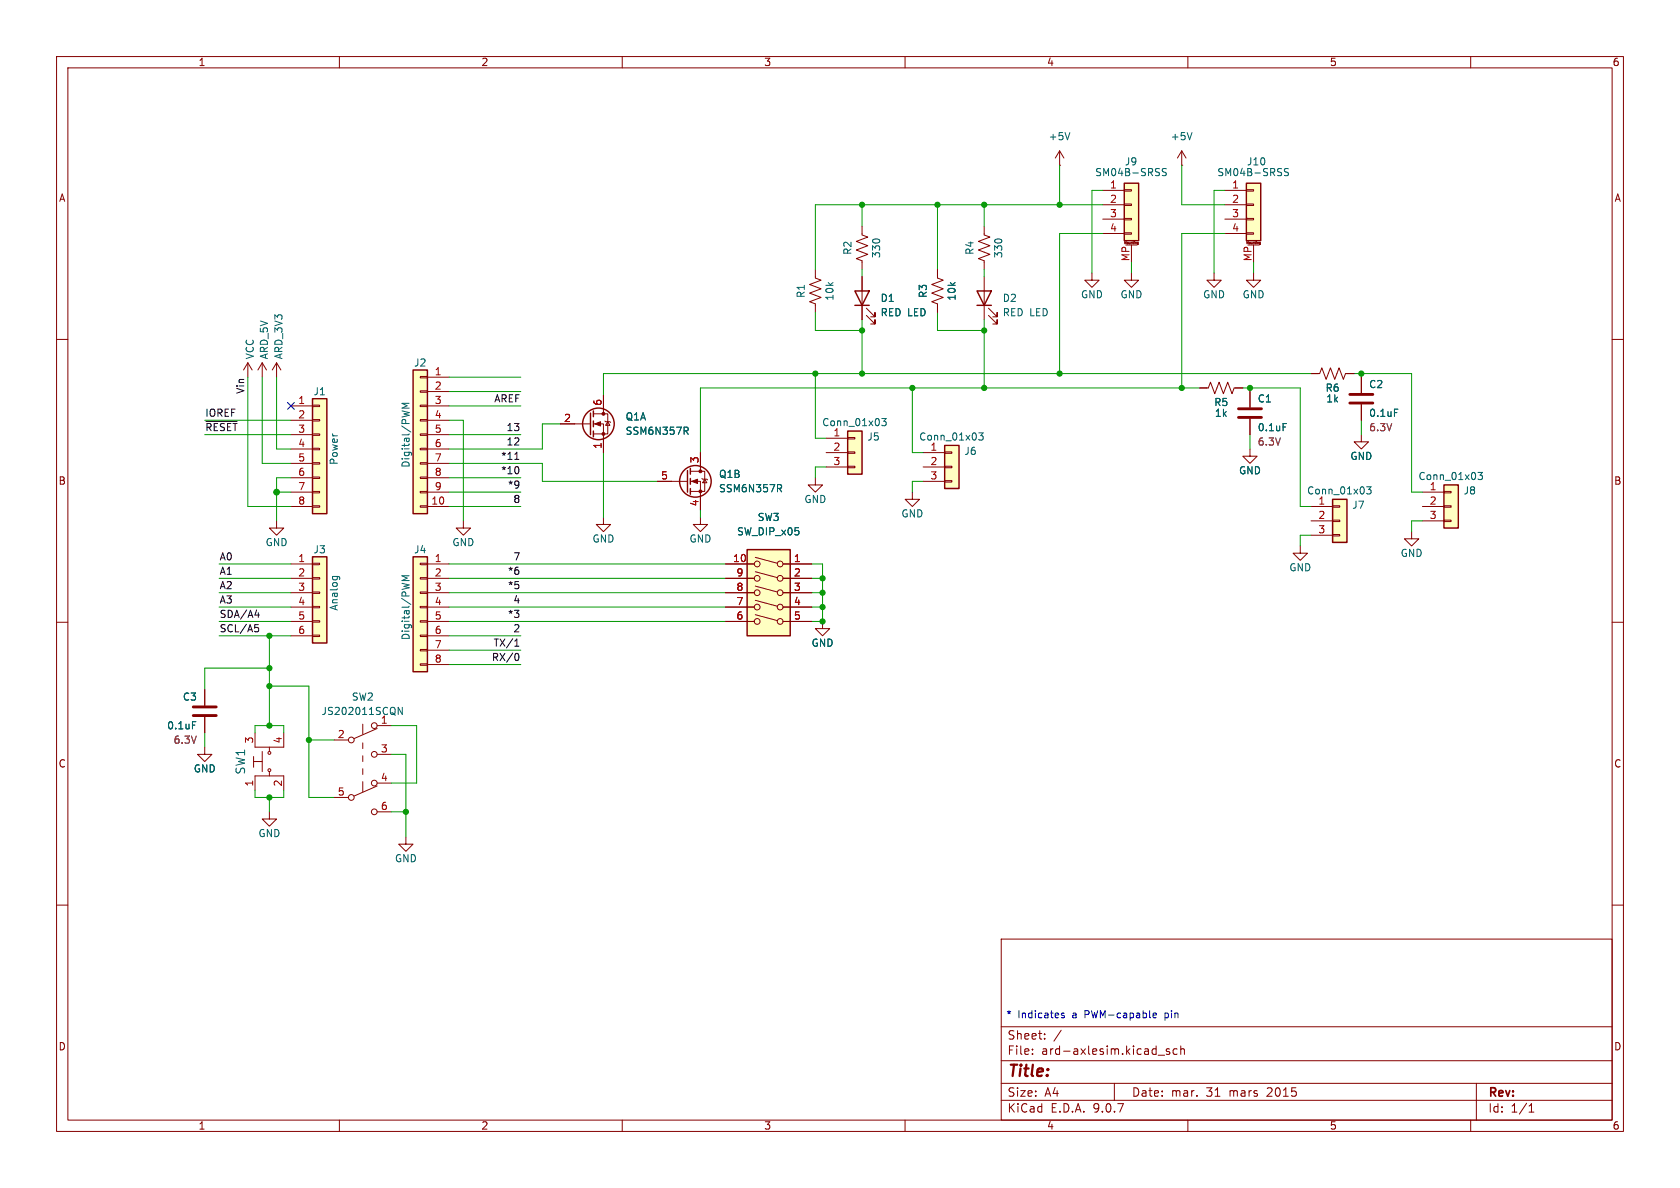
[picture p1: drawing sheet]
<svg xmlns="http://www.w3.org/2000/svg" width="297mm" height="210mm" viewBox="0 0 297 210" stroke-linecap="round" stroke-linejoin="round" font-family="sans-serif">
<g fill="none" stroke="#840000" stroke-width=".18">
<path d="M10 10h277v190h-277zM12 12h273v186h-273zM60 10v2M110 10v2M160 10v2M210 10v2M260 10v2M10 60h2M43.8 64.1l-.7 1.3M43.8 64.1l.8 1.3M43.8 64.1v2.6M48.9 64.1l-.8 1.3"/>
<path d="M48.9 64.1l.8 1.3M48.9 64.1v2.6M231.8 66h1.5l.4-1 .7 2.1 .8-2.1 .8 2.1 .7-2.1 .8 2.1 .4-1.1h1.5M240.7 76.8v1.3h1.2l-1.2 1.3-1.3-1.3h1.3M240.7 66.7v2.8M240.7 71.5v2.8M285 60h2M229.9 96.5v1.3h1.2l-1.2 1.3-1.3-1.3h1.3M10 110h2M145.4 109.9v1.2h1.3l-1.3 1.3-1.3-1.3h1.3M285 110h2M10 160h2"/>
<path d="M177 166h108v32h-108zM285 160h2M60 198v2M110 198v2M160 198v2M177 194.5h108M177 191.5h108M177 187.5h108M177 181.5h108M182.5 186.3v.1M182.5 185.5v.1M184.7 183.6v.1"/>
<path d="M184.7 182.8v.1M187.6 182.1l-1.3 2M197 191.5v3M204.7 186.5h1.2M206.7 185.5l-.3-.1-.2 .2v.2l.5 .2v.3h-.5M208.1 185.5l-.4-.1-.3 .3v.4l.1 .2h.6M208.7 185.5l.3-.1 .3 .1 .1 .9M208.7 184.9v1.5M210 198v2M260 198v2M261 191.5v6.5M270.3 196.6h.9"/>
<path d="M270.3 195.5l.4-.4v1.5"/>
</g>
<path d="M238.6 69.7h4.1M238.6 71.2h4.1" fill="none" stroke="#840000" stroke-width=".51"/>
<path d="M246.5 72.3h.6" fill="none" stroke="#006464" stroke-width=".18"/>
<path d="M255.3 85.7h2.5v7.6h-2.5z" fill="#ffffc2"/>
<path d="M255.3 85.7h2.5v7.6h-2.5z" fill="none" stroke="#840000" stroke-width=".25"/>
<path d="M249.6 94v1.3h1.2l-1.2 1.2-1.3-1.2h1.3M251.5 87h3.8M251.5 89.5h3.8M251.5 92.1h3.8M255.3 86.9h1.2v.2h-1.2zM255.3 89.4h1.2v.3h-1.2zM255.3 91.9h1.2v.3h-1.2z" fill="none" stroke="#840000" stroke-width=".18"/>
<path d="M261.3 83.5h.8l-.4 .5 .3 .1v.6l-.2 .1-.5-.1" fill="none" stroke="#006464" stroke-width=".18"/>
<path d="M235.6 88.3h2.5v7.6h-2.5z" fill="#ffffc2"/>
<g fill="none" stroke="#840000" stroke-width=".25">
<path d="M121.5 83.2v3.8M122 82.8v1M122 84.6v1M122 86.4v1M235.6 88.3h2.5v7.6h-2.5z"/>
<circle cx="122.9" cy="85.1" r="2.79"/>
</g>
<g fill="none" stroke="#840000" stroke-width=".18">
<path d="M46.4 64.1l-.8 1.3M46.4 64.1l.7 1.3M46.4 64.1v2.6M212.1 68.6h1.5l.4-1 .8 2 .7-2 .8 2 .7-2 .8 2 .4-1h1.5M221 79.4v1.2h1.2l-1.2 1.3-1.3-1.3h1.3M221 69.2v2.8M221 74v2.8M116.2 85.1h5.3M122 83.3h2.6v3.6h-2.6M122 85.1h1.8v5.1M123.8 80v3.3M124.1 84.6l.1 .1h.8l.1 .1"/>
<path d="M124.6 84.7l.4 .6h-.8zM161.3 87v1.3h1.3l-1.3 1.2-1.3-1.2h1.3M231.8 89.5h3.8M231.8 92.1h3.8M231.8 94.6h3.8M235.6 89.4h1.3v.3h-1.3zM235.6 91.9h1.3v.3h-1.3zM235.6 94.5h1.3v.2h-1.3z"/>
</g>
<path d="M226.8 74.9h.6M137.5 85.7h.4l.3 .2-.1 .4h-.6M137.8 86.3l.4 .6M241.6 86.1h.8l-.4 .4 .3 .2v.5l-.2 .1-.5-.1" fill="none" stroke="#006464" stroke-width=".18"/>
<g fill="#840000" stroke="#840000" stroke-width=".18">
<path d="M122.3 85.1l1-.4v.8z"/>
<circle cx="123.8" cy="83.3" r=".25"/>
<circle cx="123.8" cy="86.9" r=".25"/>
</g>
<path d="M218.9 72.3h4.1M218.9 73.8h4.1" fill="none" stroke="#840000" stroke-width=".51"/>
<path d="M149.9 76.2h2.5v7.6h-2.5z" fill="#ffffc2"/>
<path d="M149.9 76.2h2.5v7.6h-2.5z" fill="none" stroke="#840000" stroke-width=".25"/>
<path d="M146 77.5h3.9M149.9 77.3h1.2v.3h-1.2zM149.9 79.9h1.2v.2h-1.2zM146 80h3.9M146 82.6h3.9M149.9 82.4h1.2v.3h-1.2z" fill="none" stroke="#840000" stroke-width=".18"/>
<path d="M155.9 74h.8l-.5 .5 .4 .1v.5l-.2 .2-.5-.2" fill="none" stroke="#006464" stroke-width=".18"/>
<path d="M167 78.7h2.5v7.7h-2.5z" fill="#ffffc2"/>
<path d="M167 78.7h2.5v7.7h-2.5z" fill="none" stroke="#840000" stroke-width=".25"/>
<path d="M167 79.9h1.3v.2h-1.3zM144.1 84.5v1.2h1.3l-1.3 1.3-1.2-1.3h1.2M163.2 80h3.8M163.2 82.6h3.8M163.2 85.1h3.8M167 82.4h1.3v.3h-1.3zM167 85h1.3v.2h-1.3z" fill="none" stroke="#840000" stroke-width=".18"/>
<path d="M173 76.5h.8l-.4 .5 .3 .1v.6l-.1 .1-.6-.1" fill="none" stroke="#006464" stroke-width=".18"/>
<path d="M55.2 70.5h2.6v20.3h-2.6z" fill="#ffffc2"/>
<path d="M55.2 70.5h2.6v20.3h-2.6z" fill="none" stroke="#840000" stroke-width=".25"/>
<g fill="none" stroke="#840000" stroke-width=".18">
<path d="M51.4 71.8h3.8M51.4 74.3h3.8M51.4 76.8h3.8M51.4 79.4h3.8M55.2 71.6h1.3v.3h-1.3zM55.2 74.2h1.3v.2h-1.3zM55.2 76.7h1.3v.3h-1.3zM55.2 79.2h1.3v.3h-1.3zM51.4 81.9h3.8M51.4 84.5h3.8M51.4 87h3.8M51.4 89.5h3.8"/>
<path d="M55.2 81.8h1.3v.2h-1.3zM55.2 84.3h1.3v.3h-1.3zM55.2 86.9h1.3v.2h-1.3zM55.2 89.4h1.3v.3h-1.3z"/>
</g>
<path d="M198.8 32.4h2.5v10.1h-2.5z" fill="#ffffc2"/>
<path d="M198.8 32.4h2.5v10.1h-2.5z" fill="none" stroke="#840000" stroke-width=".25"/>
<g fill="none" stroke="#840000" stroke-width=".18">
<path d="M187.3 29.2h.1M187.3 26.7l-.7 1.2M187.3 26.7l.8 1.2M187.3 26.7v2.5M194.9 33.7h3.9M194.9 36.2h3.9M194.9 38.7h3.9M198.8 33.5h1.2v.3h-1.2zM198.8 36.1h1.2v.2h-1.2zM198.8 38.6h1.2v.3h-1.2zM208.9 29.2h.1M208.9 26.7l-.7 1.2"/>
<path d="M208.9 26.7l.8 1.2M208.9 26.7v2.5M194.9 41.3h3.9M198.8 41.1h1.2v.3h-1.2zM199 43.3h2M200 43.3v3.1M201.1 42.9v.2h.1M201.1 42.9h.1M201.2 42.8v.4h-.1M214.6 48.3v1.2h1.3l-1.3 1.3-1.2-1.3h1.2M221.6 48.3v1.2h1.3l-1.3 1.3-1.3-1.3h1.3"/>
</g>
<path d="M189.1 23.4l-.4 1.3M206.2 29.9l-.5-.1-.2 .1v.4l.6 .2 .1 .3-.2 .3-.5-.1M210.7 23.4l-.4 1.3" fill="none" stroke="#006464" stroke-width=".18"/>
<path d="M220.3 32.4h2.6v10.1h-2.6z" fill="#ffffc2"/>
<path d="M220.3 32.4h2.6v10.1h-2.6zM172.7 51.4h2.6l-1.3 2.6zM172.7 54h2.6" fill="none" stroke="#840000" stroke-width=".25"/>
<g fill="none" stroke="#840000" stroke-width=".18">
<path d="M216.5 33.7h3.8M216.5 36.2h3.8M216.5 38.7h3.8M220.3 33.5h1.3v.3h-1.3zM220.3 36.1h1.3v.2h-1.3zM220.3 38.6h1.3v.3h-1.3zM174 48.9v7.6M174.8 55.8l1.5 1.5v-.8v.8h-.8M174.8 54.5l1.5 1.5v-.8v.8h-.8M193 48.3v1.2h1.3l-1.3 1.3-1.2-1.3h1.2M200 48.3v1.2h1.3l-1.3 1.3-1.2-1.3h1.2M216.5 41.3h3.8"/>
<path d="M220.3 41.1h1.3v.3h-1.3zM220.6 43.3h2M221.6 43.3v3.1M222.6 43.2h.1M222.8 43.2h-.1M222.8 42.8v.4M222.8 42.9h-.2l.1 .2h.1"/>
</g>
<path d="M227.8 29.9l-.5-.1-.2 .1v.4l.6 .2 .1 .3-.3 .3-.4-.1" fill="none" stroke="#006464" stroke-width=".18"/>
<path d="M73 65.4h2.6v25.4h-2.6z" fill="#ffffc2"/>
<g fill="none" stroke="#840000" stroke-width=".25">
<path d="M73 65.4h2.6v25.4h-2.6zM104.4 73v3.8M104.9 72.6v1.1M104.9 74.4v1M104.9 76.2v1"/>
<circle cx="105.8" cy="74.9" r="2.79"/>
</g>
<g fill="none" stroke="#840000" stroke-width=".18">
<path d="M74.3 66.5h1.3v.3h-1.3zM74.3 69.1h1.3v.2h-1.3zM74.3 71.6h1.3v.3h-1.3zM74.3 74.2h1.3v.2h-1.3zM74.3 76.7h1.3v.3h-1.3zM74.3 79.2h1.3v.3h-1.3zM75.6 66.7h3.8M75.6 69.2h3.8M75.6 71.8h3.8M75.6 74.3h3.8M75.6 76.8h3.8M75.6 79.4h3.8"/>
<path d="M99.1 74.9h5.3M104.9 73.2h2.5v3.5h-2.5M104.9 74.9h1.8v5.1M106.7 69.9v3.3M106.9 74.4l.2 .1h.7l.1 .2M107.4 74.5l.4 .7h-.7zM48.9 92.1v1.2h1.3l-1.3 1.3-1.3-1.3h1.3M74.3 81.8h1.3v.2h-1.3zM74.3 84.3h1.3v.3h-1.3zM74.3 86.9h1.3v.2h-1.3zM74.3 89.4h1.3v.3h-1.3zM75.6 81.9h3.8"/>
<path d="M75.6 84.5h3.8M75.6 87h3.8M75.6 89.5h3.8M81.9 92.1v1.2h1.3l-1.3 1.3-1.3-1.3h1.3M106.7 91.4v1.3h1.2l-1.2 1.3-1.3-1.3h1.3M123.8 91.4v1.3h1.3l-1.3 1.3-1.2-1.3h1.2"/>
</g>
<path d="M72.3 71.3h-1.2l.9 .4-.9 .4h1.2M120.9 75.5h.5l.3 .3-.2 .3-.6 .1M121.2 76.2l.5 .6" fill="none" stroke="#006464" stroke-width=".18"/>
<g fill="#840000" stroke="#840000" stroke-width=".18">
<path d="M105.2 74.9l1-.4v.8z"/>
<circle cx="106.7" cy="73.2" r=".25"/>
<circle cx="106.7" cy="76.7" r=".25"/>
</g>
<path d="M55.2 98.4h2.6v15.3h-2.6z" fill="#ffffc2"/>
<path d="M55.2 98.4h2.6v15.3h-2.6z" fill="none" stroke="#840000" stroke-width=".25"/>
<path d="M51.4 99.7h3.8M55.2 99.6h1.3v.2h-1.3zM51.4 102.2h3.8M51.4 104.8h3.8M51.4 107.3h3.8M51.4 109.9h3.8M51.4 112.4h3.8M55.2 102.1h1.3v.3h-1.3zM55.2 104.6h1.3v.3h-1.3zM55.2 107.2h1.3v.2h-1.3zM55.2 109.7h1.3v.3h-1.3zM55.2 112.3h1.3v.2h-1.3z" fill="none" stroke="#840000" stroke-width=".18"/>
<path d="M58.8 101.9h1l.3 .2M58.8 101.9v.4M59.6 101.9v.4" fill="none" stroke="#006464" stroke-width=".18"/>
<path d="M73 98.4h2.6v20.3h-2.6z" fill="#ffffc2"/>
<path d="M151.1 51.4h2.6l-1.3 2.6zM151.1 54h2.6M73 98.4h2.6v20.3h-2.6z" fill="none" stroke="#840000" stroke-width=".25"/>
<g fill="none" stroke="#840000" stroke-width=".18">
<path d="M144.1 47.6v1.5l1.1 .4-2.1 .8 2.1 .8-2.1 .7 2.1 .8-2.1 .7 1 .4v1.5M152.4 40v1.5l1 .4-2 .8 2 .7-2 .8 2 .8-2 .7 1 .4v1.5M152.4 48.9v7.6M153.2 55.8l1.5 1.5v-.8v.8h-.8M153.2 54.5l1.5 1.5v-.8v.8h-.8M165.7 47.6v1.5l1.1 .4-2.1 .8 2.1 .8-2.1 .7 2.1 .8-2.1 .7 1 .4v1.5M74.3 99.6h1.3v.2h-1.3zM75.6 99.7h3.8M74.3 102.1h1.3v.3h-1.3zM74.3 104.6h1.3v.3h-1.3zM74.3 107.2h1.3v.2h-1.3zM74.3 109.7h1.3v.3h-1.3z"/>
<path d="M74.3 112.3h1.3v.2h-1.3zM74.3 114.8h1.3v.3h-1.3zM74.3 117.3h1.3v.3h-1.3zM75.6 102.2h3.8M75.6 104.8h3.8M75.6 107.3h3.8M75.6 109.9h3.8M75.6 112.4h3.8M75.6 114.9h3.8M75.6 117.5h3.8M36.2 132.1v1.3h-1.3l1.3 1.2 1.3-1.2h-1.3M36.2 121.9v2.8"/>
<path d="M36.2 126.7v2.8M44.8 133.7v1.9M44.8 134.6h1.6M45.1 139.7v-2.5h5.1v2.5M45.1 129.5v2.6h5.1v-2.6M46.4 132.8v3.6M47.6 132.1v.7M47.6 136.4v.8M59.1 130.8h2.5M64.1 128v1.8M64.1 131.3v1M64.1 133.6v1"/>
<path d="M64.1 135.9v1M64.1 138.2v1.8M66.7 128.8l-4.1 1.8M66.7 138.9l-4.1 1.8M66.7 128.3h2.5M66.7 133.4h2.5M66.7 138.4h2.5M47.6 143.5v1.3h1.3l-1.3 1.3-1.2-1.3h1.2M59.1 141h2.5M66.7 143.5h2.5M71.8 148v1.2h1.2l-1.2 1.3-1.3-1.3h1.3"/>
<circle cx="47.6" cy="136.1" r=".25"/>
<circle cx="47.6" cy="133.1" r=".25"/>
<circle cx="62.1" cy="130.8" r=".51"/>
<circle cx="66.2" cy="138.4" r=".51"/>
<circle cx="66.2" cy="128.3" r=".51"/>
<circle cx="66.2" cy="133.4" r=".51"/>
<circle cx="62.1" cy="141" r=".51"/>
<circle cx="66.2" cy="143.5" r=".51"/>
</g>
<path d="M72.3 101.8h-1.2l.9 .4-.9 .4h1.2M34 127.6h.6M71.1 125v1.3l-.7-1.3v1.3" fill="none" stroke="#006464" stroke-width=".18"/>
<path d="M34.2 125h4M34.2 126.5h4" fill="none" stroke="#840000" stroke-width=".51"/>
<path d="M132.1 97.2h7.6v15.2h-7.6z" fill="#ffffc2"/>
<g fill="none" stroke="#840000" stroke-width=".18">
<path d="M152.4 48.9v2.5M152.4 54v2.5M165.7 47.6v1.3M165.7 54v1.2M174 40v1.5l1 .4-2 .8 2 .7-2 .8 2 .8-2 .7 1 .4v1.5M99.1 74.9h2.5M106.7 69.9v2.5M106.7 77.5v2.5M212.1 68.6h1.3M218.4 68.6h1.3M221 69.2v2.8M221 74v2.8"/>
<path d="M231.8 66h1.2M238.1 66h1.3M240.7 66.7v2.8M240.7 71.5v2.8M116.2 85.1h2.5M123.8 80v2.6M123.8 87.6v2.6M128.3 99.7h5M133.5 98.5l3.9 1.1M138.4 99.7h5.1M128.3 102.2h5M128.3 104.8h5"/>
<path d="M128.3 107.3h5M128.3 109.9h5M133.5 101.1l3.9 1M133.5 103.6l3.9 1M133.5 106.1l3.9 1.1M133.5 108.7l3.9 1M138.4 102.2h5.1M138.4 104.8h5.1M138.4 107.3h5.1M138.4 109.9h5.1M36.2 121.9v2.8M36.2 126.7v2.8"/>
<circle cx="133.9" cy="99.7" r=".51"/>
<circle cx="137.9" cy="99.7" r=".51"/>
<circle cx="133.9" cy="102.2" r=".51"/>
<circle cx="133.9" cy="107.3" r=".51"/>
<circle cx="133.9" cy="109.9" r=".51"/>
<circle cx="133.9" cy="104.8" r=".51"/>
<circle cx="137.9" cy="107.3" r=".51"/>
<circle cx="137.9" cy="109.9" r=".51"/>
<circle cx="137.9" cy="104.8" r=".51"/>
<circle cx="137.9" cy="102.2" r=".51"/>
</g>
<path d="M132.1 97.2h7.6v15.2h-7.6z" fill="none" stroke="#840000" stroke-width=".25"/>
<path d="M36.4 74.5h5.5M91 81.2h.7M91.7 82.7v.8M45.1 110.4h.6M45.1 108.7h.8M45.2 110.9h.3l.2 .2-.1 .5-.4 .1M45.7 108.3v.9M91 114.2h.7M91.1 113.3l.3-.3v1.2M91.3 115.5a.68 .68 0 0 1 .4 .6 .68 .68 0 0 1-.4 .7" fill="none" stroke="#0f0f0f" stroke-width=".18"/>
<g fill="none" stroke="#009600" stroke-width=".18">
<path d="M152.4 36.2v3.8M165.7 36.2v11.4M174 36.2v3.8M187.3 29.2v7M194.9 36.2h-50.8v11.4M194.9 33.7h-1.9v14.6M208.9 29.2v7h7.6M216.5 33.7h-1.9v14.6M144.1 55.2v3.2h8.3M152.4 47.6v1.3M152.4 56.5v9.5M165.7 55.2v3.2h8.3"/>
<path d="M174 47.6v1.3M174 56.5v12.1M194.9 41.3h-7.6v24.7M200 46.4v1.9M216.5 41.3h-7.6v27.3M221.6 46.4v1.9M36.2 76.8h15.2M36.2 74.3h15.2M43.8 66.7v22.8h7.6M46.4 66.7v15.2h5M48.9 66.7v12.7h2.5M79.4 76.8h12.7"/>
<path d="M79.4 74.3h2.5v17.8M79.4 66.7h12.7M79.4 71.8h12.7M79.4 69.2h12.7M99.1 74.9h-3.2v4.5h-16.5M144.1 66v11.5h1.9M161.3 68.6v11.4h1.9M212.1 68.6h-88.3v11.4M219.7 68.6h10.2v20.9h1.9M221 68.6v.6M221 76.8v2.6M231.8 66h-125.1v3.9"/>
<path d="M239.4 66h10.2v21h1.9M240.7 66v.7M240.7 74.3v2.5M38.7 99.7h12.7M48.9 87h2.5M51.4 84.5h-2.5v7.6M79.4 81.9h16.5v3.2h20.3M79.4 87h12.7M79.4 99.7h48.9M79.4 84.5h12.7M79.4 89.5h12.7M106.7 80v11.4"/>
<path d="M123.8 90.2v1.2M143.5 99.7h1.9v10.2h-1.9M146 82.6h-1.9v1.9M163.2 85.1h-1.9v1.9M231.8 94.6h-1.9v1.9M251.5 92.1h-1.9v1.9M38.7 104.8h12.7M38.7 112.4h12.7M38.7 109.9h12.7M38.7 102.2h12.7M38.7 107.3h12.7M47.6 112.4v15.9"/>
<path d="M47.6 118.1h-11.4v3.8M79.4 104.8h48.9M79.4 112.4h12.7M79.4 109.9h48.9M79.4 102.2h48.9M79.4 107.3h48.9M79.4 117.5h12.7M79.4 114.9h12.7M143.5 104.8h1.9M143.5 102.2h1.9M143.5 107.3h1.9M36.2 129.5v2.6"/>
<path d="M45.1 129.5v-1.2h5.1v1.2M45.1 139.7v1.3h5.1v-1.3M47.6 121.3h7v19.7h4.5M54.6 130.8h4.5M69.2 128.3h4.5v10.1h-4.5M69.2 133.4h2.6v14.6M47.6 141v2.5M69.2 143.5h2.6"/>
</g>
<path d="M50.8 71.1l1.2 1.3M52 71.1l-1.2 1.3" fill="none" stroke="#000084" stroke-width=".18"/>
<path d="M188.1 179.1h-.3l-.2 .2 .1 .1 .4 .2v.3h-.5M203.8 179.5l.6-.1v-.3h-.4l-.2 .2 .1 .6h.5" fill="none" stroke="#0000c2" stroke-width=".18"/>
<path d="M120.9 75.5h.5l.3 .3-.2 .3-.6 .1M121.2 76.2l.5 .6M226.8 74.9h.6M246.5 72.3h.6M137.5 85.7h.4l.3 .2-.1 .4h-.6M137.8 86.3l.4 .6M34 127.6h.6" fill="none" stroke="#006464" stroke-width=".18"/>
<g fill="#009600" stroke="#009600" stroke-width=".18">
<circle cx="47.6" cy="141" r=".46"/>
<circle cx="47.6" cy="128.3" r=".46"/>
<circle cx="71.8" cy="143.5" r=".46"/>
<circle cx="54.6" cy="130.8" r=".46"/>
<circle cx="47.6" cy="121.3" r=".46"/>
<circle cx="174" cy="68.6" r=".46"/>
<circle cx="208.9" cy="68.6" r=".46"/>
<circle cx="161.3" cy="68.6" r=".46"/>
<circle cx="174" cy="58.4" r=".46"/>
<circle cx="187.3" cy="66" r=".46"/>
<circle cx="221" cy="68.6" r=".46"/>
<circle cx="240.7" cy="66" r=".46"/>
<circle cx="174" cy="36.2" r=".46"/>
<circle cx="165.7" cy="36.2" r=".46"/>
<circle cx="187.3" cy="36.2" r=".46"/>
<circle cx="47.6" cy="118.1" r=".46"/>
<circle cx="47.6" cy="112.4" r=".46"/>
<circle cx="48.9" cy="87" r=".51"/>
<circle cx="145.4" cy="107.3" r=".46"/>
<circle cx="145.4" cy="109.9" r=".46"/>
<circle cx="145.4" cy="102.2" r=".46"/>
<circle cx="145.4" cy="104.8" r=".46"/>
<circle cx="152.4" cy="66" r=".46"/>
<circle cx="152.4" cy="58.4" r=".46"/>
<circle cx="144.1" cy="66" r=".46"/>
<circle cx="152.4" cy="36.2" r=".46"/>
</g>
<text font-size="2.8" fill="#840000" x="178" y="190.9">Title:</text>
<text font-size="2.1" fill="#006464" x="43.5" y="137" transform="rotate(-90 43.5 137)">SW1</text>
<g font-size="2.1" fill="#840000">
<text x="178" y="184">Sheet:</text>
<text x="178" y="186.7">File:</text>
<text x="184.1" y="186.7">ard-axlesim.kicad_sch</text>
<text x="178" y="196.9">KiCad</text>
<text x="178" y="194.1">Size:</text>
<text x="184.7" y="194.1">A4</text>
<text x="185.7" y="196.9">E.D.A.</text>
<text x="193.3" y="196.9">9.0.7</text>
<text x="200" y="194.1">Date:</text>
<text x="207" y="194.1">mar.</text>
<text x="213.3" y="194.1">31</text>
<text x="217.5" y="194.1">mars</text>
<text x="224.3" y="194.1">2015</text>
<text x="263" y="194.3">Rev:</text>
<text x="263" y="196.9">Id:</text>
<text x="267.1" y="196.9">1/1</text>
</g>
<g font-size="1.8" fill="#840000">
<text x="35" y="11.9">1</text>
<text x="85" y="11.9">2</text>
<text x="135" y="11.9">3</text>
<text x="185" y="11.9">4</text>
<text x="235" y="11.9">5</text>
<text x="285" y="11.9">6</text>
<text x="10.3" y="35.9">A</text>
<text x="285.3" y="35.9">A</text>
<text x="10.3" y="85.9">B</text>
<text x="285.3" y="85.9">B</text>
<text x="10.3" y="135.9">C</text>
<text x="285.3" y="135.9">C</text>
<text x="10.3" y="185.9">D</text>
<text x="285.3" y="185.9">D</text>
<text x="35" y="199.9">1</text>
<text x="85" y="199.9">2</text>
<text x="135" y="199.9">3</text>
<text x="185" y="199.9">4</text>
<text x="235" y="199.9">5</text>
<text x="285" y="199.9">6</text>
</g>
<g font-size="1.8" fill="#006464">
<text x="185.3" y="25">+5V</text>
<text x="198.8" y="29.4">J9</text>
<text x="206.9" y="25">+5V</text>
<text x="220.4" y="29.4">J10</text>
<text x="193.5" y="31.3">SM04B-SRSS</text>
<text x="215.1" y="31.3">SM04B-SRSS</text>
<text x="150.7" y="45.2" transform="rotate(-90 150.7 45.2)">R2</text>
<text x="155.8" y="45.7" transform="rotate(-90 155.8 45.7)">330</text>
<text x="172.3" y="45.2" transform="rotate(-90 172.3 45.2)">R4</text>
<text x="177.4" y="45.7" transform="rotate(-90 177.4 45.7)">330</text>
<text x="142.5" y="52.8" transform="rotate(-90 142.5 52.8)">R1</text>
<text x="147.5" y="53.3" transform="rotate(-90 147.5 53.3)">10k</text>
<text x="155.6" y="53.6">D1</text>
<text x="164.1" y="52.8" transform="rotate(-90 164.1 52.8)">R3</text>
<text x="169.1" y="53.3" transform="rotate(-90 169.1 53.3)">10k</text>
<text x="177.2" y="53.6">D2</text>
<text x="191" y="52.9">GND</text>
<text x="198" y="52.9">GND</text>
<text x="212.6" y="52.9">GND</text>
<text x="219.6" y="52.9">GND</text>
<text x="155.6" y="56.1">RED LED</text>
<text x="177.2" y="56.1">RED LED</text>
<text x="45.1" y="63.6" transform="rotate(-90 45.1 63.6)">VCC</text>
<text x="47.6" y="63.6" transform="rotate(-90 47.6 63.6)">ARD_5V</text>
<text x="50.1" y="63.6" transform="rotate(-90 50.1 63.6)">ARD_3V3</text>
<text x="73.1" y="65">J2</text>
<text x="55.3" y="70.1">J1</text>
<text x="214.6" y="72">R5</text>
<text x="222.3" y="71.3">C1</text>
<text x="234.2" y="69.4">R6</text>
<text x="234.4" y="71.3">1k</text>
<text x="241.9" y="68.8">C2</text>
<text x="110.5" y="77.1">SSM6N357R</text>
<text x="110.5" y="74.5">Q1A</text>
<text x="145.3" y="75.5">Conn_01x03</text>
<text x="214.7" y="73.9">1k</text>
<text x="222.3" y="76.4">0.1uF</text>
<text x="241.9" y="73.9">0.1uF</text>
<text x="59.9" y="82.3" transform="rotate(-90 59.9 82.3)">Power</text>
<text x="72.6" y="82.8" transform="rotate(-90 72.6 82.8)">Digital/PWM</text>
<text x="153.2" y="78.1">J5</text>
<text x="162.4" y="78.1">Conn_01x03</text>
<text x="170.4" y="80.6">J6</text>
<text x="238.6" y="81.5">GND</text>
<text x="127" y="87.2">SSM6N357R</text>
<text x="127" y="84.7">Q1B</text>
<text x="142.1" y="89.1">GND</text>
<text x="218.9" y="84">GND</text>
<text x="231" y="87.6">Conn_01x03</text>
<text x="250.7" y="85.1">Conn_01x03</text>
<text x="258.7" y="87.6">J8</text>
<text x="130.2" y="94.8">SW_DIP_x05</text>
<text x="133.9" y="92.3">SW3</text>
<text x="159.3" y="91.7">GND</text>
<text x="239" y="90.1">J7</text>
<text x="46.9" y="96.7">GND</text>
<text x="55.3" y="98">J3</text>
<text x="73.1" y="98">J4</text>
<text x="79.9" y="96.7">GND</text>
<text x="104.6" y="96.1">GND</text>
<text x="121.8" y="96.1">GND</text>
<text x="227.8" y="101.2">GND</text>
<text x="247.5" y="98.7">GND</text>
<text x="59.9" y="108.1" transform="rotate(-90 59.9 108.1)">Analog</text>
<text x="72.6" y="113.3" transform="rotate(-90 72.6 113.3)">Digital/PWM</text>
<text x="143.4" y="114.5">GND</text>
<text x="32.2" y="124.1">C3</text>
<text x="62.1" y="124.1">SW2</text>
<text x="29.5" y="129.1">0.1uF</text>
<text x="56.7" y="126.6">JS202011SCQN</text>
<text x="67.2" y="128">1</text>
<text x="34.2" y="136.8">GND</text>
<text x="45.6" y="148.2">GND</text>
<text x="69.7" y="152.6">GND</text>
</g>
<g font-size="1.8" fill="#a90000">
<text x="196.1" y="33.4">1</text>
<text x="196.1" y="35.9">2</text>
<text x="217.7" y="33.4">1</text>
<text x="217.7" y="35.9">2</text>
<text x="196.1" y="38.5">3</text>
<text x="196.1" y="41">4</text>
<text x="217.7" y="38.5">3</text>
<text x="217.7" y="41">4</text>
<text x="199.8" y="46.3" transform="rotate(-90 199.8 46.3)">MP</text>
<text x="221.4" y="46.3" transform="rotate(-90 221.4 46.3)">MP</text>
<text x="52.6" y="71.5">1</text>
<text x="76.8" y="66.4">1</text>
<text x="76.8" y="69">2</text>
<text x="76.8" y="71.5">3</text>
<text x="106.4" y="71.8" transform="rotate(-90 106.4 71.8)">6</text>
<text x="52.6" y="74">2</text>
<text x="52.6" y="76.6">3</text>
<text x="76.8" y="74">4</text>
<text x="76.8" y="76.6">5</text>
<text x="99.6" y="74.7">2</text>
<text x="147.2" y="77.2">1</text>
<text x="52.6" y="79.1">4</text>
<text x="52.6" y="81.7">5</text>
<text x="76.8" y="79.1">6</text>
<text x="76.8" y="81.7">7</text>
<text x="106.4" y="79.4" transform="rotate(-90 106.4 79.4)">1</text>
<text x="123.6" y="82" transform="rotate(-90 123.6 82)">3</text>
<text x="147.2" y="79.8">2</text>
<text x="147.2" y="82.3">3</text>
<text x="164.4" y="79.8">1</text>
<text x="164.4" y="82.3">2</text>
<text x="52.6" y="84.2">6</text>
<text x="52.6" y="86.7">7</text>
<text x="52.6" y="89.3">8</text>
<text x="76.2" y="89.3">10</text>
<text x="76.8" y="84.2">8</text>
<text x="76.8" y="86.7">9</text>
<text x="116.8" y="84.8">5</text>
<text x="123.6" y="89.6" transform="rotate(-90 123.6 89.6)">4</text>
<text x="164.4" y="84.8">3</text>
<text x="233" y="89.3">1</text>
<text x="252.7" y="86.7">1</text>
<text x="252.7" y="89.3">2</text>
<text x="233" y="91.8">2</text>
<text x="233" y="94.4">3</text>
<text x="252.7" y="91.8">3</text>
<text x="52.6" y="99.4">1</text>
<text x="52.6" y="102">2</text>
<text x="76.8" y="99.4">1</text>
<text x="76.8" y="102">2</text>
<text x="129.5" y="99.4">10</text>
<text x="130.1" y="102">9</text>
<text x="140.3" y="99.4">1</text>
<text x="140.3" y="102">2</text>
<text x="52.6" y="104.5">3</text>
<text x="52.6" y="107.1">4</text>
<text x="76.8" y="104.5">3</text>
<text x="76.8" y="107.1">4</text>
<text x="130.1" y="104.5">8</text>
<text x="130.1" y="107.1">7</text>
<text x="140.3" y="104.5">3</text>
<text x="140.3" y="107.1">4</text>
<text x="52.6" y="109.6">5</text>
<text x="52.6" y="112.1">6</text>
<text x="76.8" y="109.6">5</text>
<text x="76.8" y="112.1">6</text>
<text x="130.1" y="109.6">6</text>
<text x="140.3" y="109.6">5</text>
<text x="76.8" y="114.7">7</text>
<text x="76.8" y="117.2">8</text>
<text x="44.8" y="131.5" transform="rotate(-90 44.8 131.5)">3</text>
<text x="49.9" y="131.5" transform="rotate(-90 49.9 131.5)">4</text>
<text x="59.6" y="130.6">2</text>
<text x="67.2" y="133.1">3</text>
<text x="44.8" y="139.1" transform="rotate(-90 44.8 139.1)">1</text>
<text x="49.9" y="139.1" transform="rotate(-90 49.9 139.1)">2</text>
<text x="59.6" y="140.7">5</text>
<text x="67.2" y="138.2">4</text>
<text x="67.2" y="143.3">6</text>
</g>
<g font-size="1.8" fill="#0f0f0f">
<text x="43.3" y="69.7" transform="rotate(-90 43.3 69.7)">Vin</text>
<text x="87.3" y="71.2">AREF</text>
<text x="36.2" y="76.3">~{RESET}</text>
<text x="36.2" y="73.8">IOREF</text>
<text x="89.5" y="76.3">13</text>
<text x="88.5" y="81.4">*11</text>
<text x="88.5" y="83.9">*10</text>
<text x="89.5" y="78.8">12</text>
<text x="89.7" y="86.5">*9</text>
<text x="90.7" y="89">8</text>
<text x="38.7" y="101.7">A1</text>
<text x="38.7" y="99.2">A0</text>
<text x="89.7" y="101.7">*6</text>
<text x="90.7" y="99.2">7</text>
<text x="38.7" y="106.8">A3</text>
<text x="38.7" y="104.2">A2</text>
<text x="89.7" y="104.2">*5</text>
<text x="90.7" y="106.8">4</text>
<text x="38.7" y="111.9">SCL/A5</text>
<text x="38.7" y="109.3">SDA/A4</text>
<text x="89.7" y="109.3">*3</text>
<text x="90.7" y="111.9">2</text>
<text x="86.9" y="116.9">RX/0</text>
<text x="87.2" y="114.4">TX/1</text>
</g>
<g font-size="1.8" fill="#840084">
<text x="241.9" y="76.4">6.3V</text>
<text x="222.3" y="79">6.3V</text>
<text x="30.6" y="131.7">6.3V</text>
</g>
<g font-size="1.8" fill="#0000c2">
<text x="177.8" y="180.1">*</text>
<text x="179.9" y="180.1">Indicates</text>
<text x="189.7" y="180.1">a</text>
<text x="192" y="180.1">PWM-capable</text>
<text x="206.4" y="180.1">pin</text>
</g>
<g font-size=".5" fill="#840000">
<text x="198.6" y="43.3">Mounting</text>
<text x="220.2" y="43.3">Mounting</text>
</g>
</svg>
